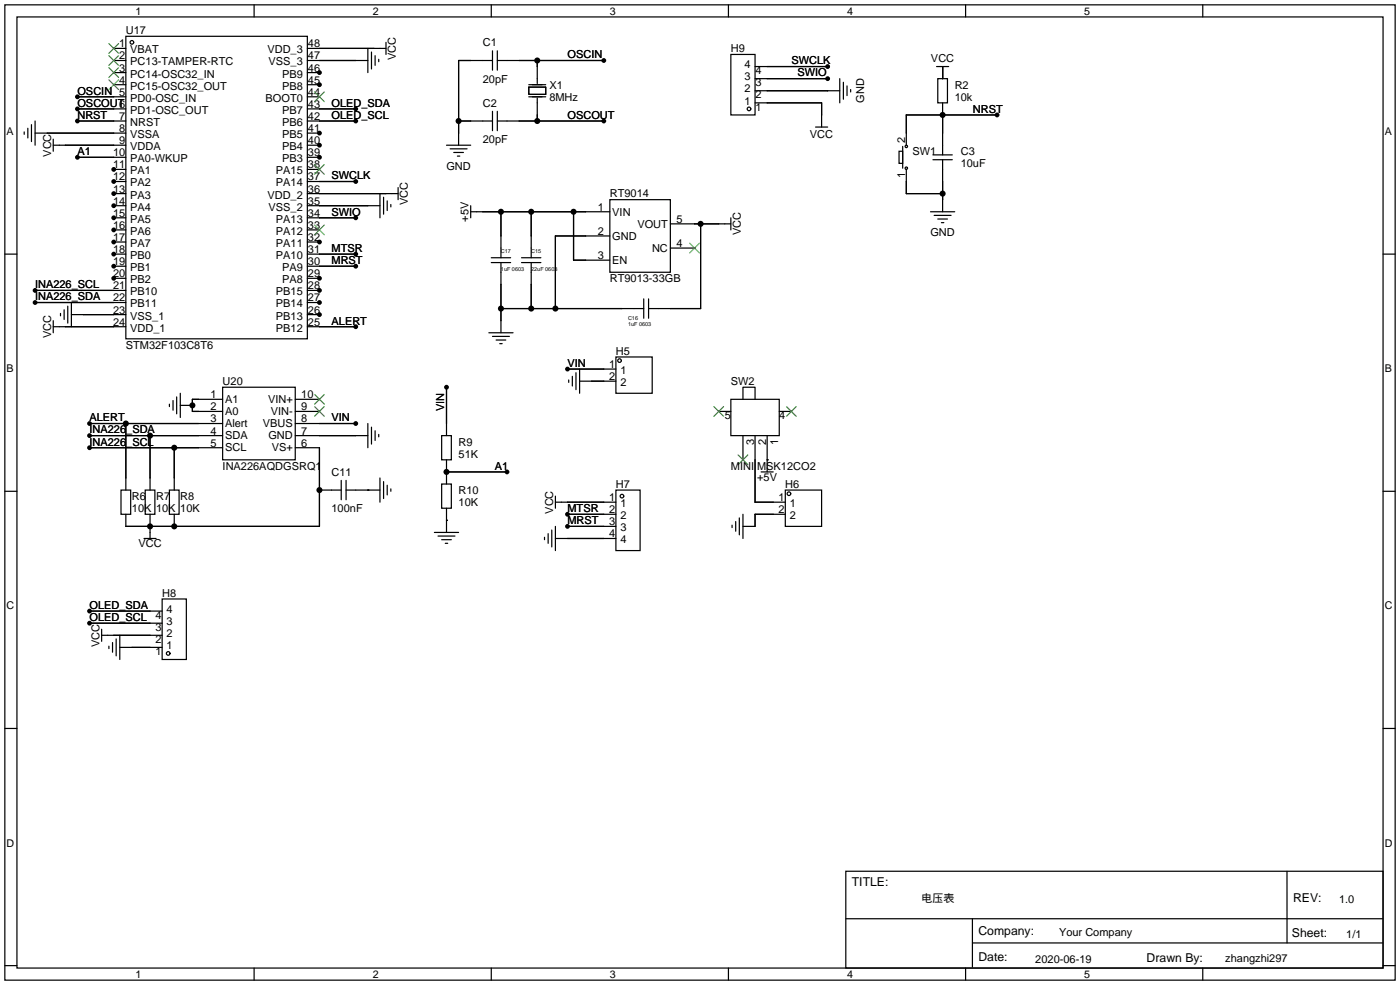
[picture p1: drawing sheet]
<svg xmlns="http://www.w3.org/2000/svg" width="294mm" height="207mm" viewBox="0 0 294 207" stroke-linecap="round" stroke-linejoin="round" font-family="sans-serif">
<g fill="#000">
<circle cx="67.1" cy="17.8" r=".51"/>
<circle cx="67.1" cy="15.2" r=".51"/>
<circle cx="112.8" cy="12.7" r=".63"/>
<circle cx="126.7" cy="12.7" r=".51"/>
<circle cx="173.7" cy="14" r=".51"/>
<circle cx="173.7" cy="16.5" r=".51"/>
<circle cx="16.3" cy="20.3" r=".51"/>
<circle cx="16.3" cy="33" r=".51"/>
<circle cx="16.3" cy="25.4" r=".51"/>
<circle cx="16.3" cy="22.9" r=".51"/>
<circle cx="23.9" cy="35.6" r=".51"/>
<circle cx="23.9" cy="38.1" r=".51"/>
<circle cx="67.1" cy="27.9" r=".51"/>
<circle cx="67.1" cy="30.5" r=".51"/>
<circle cx="67.1" cy="33" r=".51"/>
<circle cx="74.7" cy="25.4" r=".51"/>
<circle cx="74.7" cy="38.1" r=".51"/>
<circle cx="74.7" cy="22.9" r=".51"/>
<circle cx="96.3" cy="25.4" r=".63"/>
<circle cx="112.8" cy="25.4" r=".63"/>
<circle cx="126.7" cy="25.4" r=".51"/>
<circle cx="197.9" cy="24.1" r=".63"/>
<circle cx="209.3" cy="24.1" r=".51"/>
<circle cx="23.9" cy="58.4" r=".51"/>
<circle cx="23.9" cy="53.3" r=".51"/>
<circle cx="23.9" cy="55.9" r=".51"/>
<circle cx="23.9" cy="45.7" r=".51"/>
<circle cx="23.9" cy="40.6" r=".51"/>
<circle cx="23.9" cy="43.2" r=".51"/>
<circle cx="23.9" cy="48.3" r=".51"/>
<circle cx="23.9" cy="50.8" r=".51"/>
<circle cx="67.1" cy="58.4" r=".51"/>
<circle cx="67.1" cy="50.8" r=".51"/>
<circle cx="74.7" cy="45.7" r=".51"/>
<circle cx="74.7" cy="55.9" r=".51"/>
<circle cx="74.7" cy="53.3" r=".51"/>
<circle cx="105.2" cy="44.4" r=".63"/>
<circle cx="111.5" cy="44.4" r=".63"/>
<circle cx="120.4" cy="44.4" r=".63"/>
<circle cx="147.1" cy="47" r=".63"/>
<circle cx="197.9" cy="40.6" r=".63"/>
<circle cx="7.4" cy="61" r=".51"/>
<circle cx="7.4" cy="63.5" r=".51"/>
<circle cx="67.1" cy="66" r=".51"/>
<circle cx="67.1" cy="61" r=".51"/>
<circle cx="67.1" cy="63.5" r=".51"/>
<circle cx="74.7" cy="68.6" r=".51"/>
<circle cx="105.2" cy="64.8" r=".63"/>
<circle cx="111.5" cy="64.8" r=".63"/>
<circle cx="116.6" cy="64.8" r=".63"/>
<circle cx="119.1" cy="77.5" r=".51"/>
<circle cx="18.8" cy="91.4" r=".51"/>
<circle cx="18.8" cy="94" r=".51"/>
<circle cx="18.8" cy="88.9" r=".51"/>
<circle cx="26.4" cy="88.9" r=".63"/>
<circle cx="31.5" cy="91.4" r=".63"/>
<circle cx="36.6" cy="94" r=".63"/>
<circle cx="40.4" cy="85.1" r=".63"/>
<circle cx="74.7" cy="88.9" r=".51"/>
<circle cx="93.7" cy="81.3" r=".51"/>
<circle cx="93.7" cy="99.1" r=".63"/>
<circle cx="106.4" cy="99.1" r=".51"/>
<circle cx="31.5" cy="110.5" r=".63"/>
<circle cx="36.6" cy="110.5" r=".63"/>
<circle cx="67.1" cy="102.9" r=".63"/>
<circle cx="119.1" cy="110.5" r=".51"/>
<circle cx="119.1" cy="108" r=".51"/>
<circle cx="18.8" cy="128.3" r=".51"/>
<circle cx="18.8" cy="130.8" r=".51"/>
</g>
<g fill="none" stroke="#000" stroke-width=".25">
<path d="M1 1h291.9v204.7h-291.9zM3.6 3.6h286.7v199.6h-286.7zM23.9 12.7h2.5M23.9 17.8h2.5M23.9 10.2h2.5M23.9 15.2h2.5M26.4 7.6h38.1v63.5h-38.1zM53.3 1v2.6M64.5 12.7h12.7M64.5 17.8h2.6M64.5 10.2h16.5M64.5 15.2h2.6"/>
<path d="M77.2 10.2v5M78 10.9v3.6M78.7 11.7v2M79.5 12.4v.6M81 8.9v2.5M103.1 1v2.6M103.4 12.7h-7.1v17.8M103.4 10.7v4M104.4 12.7h22.3M104.4 10.7v4M111 18.3h3.6v1.5h-3.6zM111 17.8h3.6"/>
<path d="M112.8 12.7v4.8M152.9 1v2.6M153.4 11.4h5.1v12.7h-5.1zM158.5 14h15.2M158.5 16.5h15.2M158.5 19.1h17.8M173.7 19.1h.1M176.3 16.5v5.1M177 17.3v3.5M177.8 18v2.1M178.6 18.8v.5M196.6 14h2.5"/>
<path d="M196.8 16.5h2.1v5.1h-2.1zM197.9 14v2.5M197.9 16.5h.1M202.7 1v2.6M252.5 1v2.6M5.1 27.7v.5M5.8 26.9v2.1M6.6 26.2v3.5M7.4 27.9h19M7.4 25.4v5.1M11.2 30.5h15.2M11.2 29.2v2.6"/>
<path d="M16.3 25.4h10.1M16.3 20.3h10.1M16.3 22.9h10.1M16.3 33h10.1M23.9 35.6h2.5M23.9 38.1h2.5M64.5 30.5h2.6M64.5 27.9h2.6M64.5 25.4h10.2M64.5 20.3h2.6M64.5 22.9h10.2M64.5 33h2.6"/>
<path d="M64.5 35.6h2.6M64.5 38.1h10.2M83.6 39.4v2.5M93.7 30.5h5.1M94.5 31.2h3.5M95.2 32h2.1M96 32.8h.5M96.3 27.9h.1M96.3 25.4h7.1M103.4 23.4v4M104.4 25.4h22.3M104.4 23.4v4"/>
<path d="M111 20.3h3.6M112.8 20.6v4.8M158.5 21.6h14v5.1M171.2 26.7h2.5M172.5 24.1h.1M188.7 31.8h.8v2.5h-.8zM189.5 30.7v4.6M190.2 35.6v5h7.7M195.8 33.5h4.1M195.8 32.5h4.1M197.9 21.6v10.9M197.9 33.5v11"/>
<path d="M209.3 24.1h-19.1v6.4M1 53.3h2.6M23.9 53.3h2.5M23.9 40.6h2.5M23.9 43.2h2.5M23.9 45.7h2.5M23.9 48.3h2.5M23.9 50.8h2.5M23.9 55.9h2.5M23.9 58.4h2.5M64.5 53.3h10.2M64.5 40.6h19.1"/>
<path d="M64.5 43.2h15.3M64.5 45.7h10.2M64.5 48.3h2.6M64.5 50.8h2.6M64.5 55.9h10.2M64.5 58.4h2.6M79.8 40.6v5.1M80.5 41.4v3.6M81.3 42.2v2M82 42.9v.5M98.8 44.5h29.2M98.8 43.2v2.5"/>
<path d="M103.1 54.1h4.1M103.1 55.1h4.1M105.2 44.5v9.6M105.2 55.1v14.8M109.5 54.1h4M109.5 55.1h4M111.5 44.5v9.6M111.5 55.1v9.7M120.4 44.5v10.1h7.6M128 41.9h12.7v15.3h-12.7zM128 49.5h-11.4v15.3M140.7 52.1h5.1"/>
<path d="M140.7 47h12.7M147.1 47v17.8h-11M153.4 45.7v2.6M195.3 44.5h5.1M196.1 45.2h3.5M196.8 46h2.1M197.6 46.7h.5M197.9 41.9h.1M290.3 53.3h2.6M7.4 61h19M7.4 63.5h19M11.2 68.6h15.2"/>
<path d="M11.2 67.3v2.6M12.7 65.8v.5M13.5 65v2.1M14.2 64.3v3.5M15 66h11.4M15 63.5v5.1M64.5 61h2.6M64.5 63.5h2.6M64.5 66h2.6M64.5 68.6h10.2M102.6 69.9h5.1M103.4 70.6h3.5"/>
<path d="M104.1 71.4h2.1M104.9 72.1h.5M105.2 64.8h29.9M119.1 77.5h10.2M119.4 79.8v.5M120.1 79v2M120.9 78.2v3.6M121.7 77.5v5.1M129.3 74.9h7.6v7.7h-7.6zM135.1 62.7v4.1M136.1 62.7v4.1M18.8 88.9h27.9"/>
<path d="M18.8 91.4h27.9M18.8 94h27.9M26.4 88.9v14M31.5 91.4v11.5M35.6 84.8v.5M36.3 84.1v2M36.6 94v8.9M37.1 83.3v3.6M37.8 82.6v5M37.8 85.1h2.6M46.7 81.3h15.3v15.2h-15.3zM46.7 83.8h-6.3v2.6h6.3"/>
<path d="M62 83.8h5.1M62 86.4h5.1M62 88.9h12.7M62 94h5.1v16.5h-40.7v-2.5M62 91.4h15.2M77.2 88.9v5.1M78 89.7v3.5M78.7 90.4v2.1M79.5 91.2v.5M92.7 91.4h2v5.1h-2zM93.7 81.3v10.1M93.7 96.5v5.1"/>
<path d="M93.7 99.1h12.7M121.7 80h7.6M150.9 86.4h2.5M153.4 83.8h10.2v7.6h-10.2zM156 83.8v-2.5h2.5v2.5M156 91.4v5.1M158.5 91.4v14h6.3M159.8 99.1h2.5M161 96.5h.1M161 91.4v7.7M163.6 86.4h2.5M1 103.1h2.6"/>
<path d="M25.4 102.9h2v5h-2zM30.2 113h2.6M30.5 102.9h2v5h-2zM31.5 108v5M35.6 102.9h2v5h-2zM36.6 108v2.5M67.1 102.9h4.5M71.6 100.8v4.1M72.6 102.9h7.2M72.6 100.8v4.1M77.2 102.9h.1M79.8 100.3v5.1"/>
<path d="M80.5 101.1v3.5M81.3 101.9v2M82 102.6v.5M91.2 111.8h5.1M91.9 112.5h3.6M92.7 101.6h2v5.1h-2zM92.7 113.3h2M93.5 114h.5M93.7 109.2h.1M93.7 106.7v5.1M114.3 112.8v.5M115.1 112v2"/>
<path d="M115.8 111.3v3.5M116.6 113h12.7M116.6 104.1v2.6M116.6 110.5v5.1M116.6 105.4h12.7M119.1 110.5h10.2M119.1 108h10.2M129.3 102.9h5.1v12.7h-5.1zM153.7 110.2v.5M154.4 109.5v2M155.2 108.7v3.6M156 108v5"/>
<path d="M164.8 102.9h7.7v7.6h-7.7zM164.8 108h-6.3v2.5h-2.5M290.3 103.1h2.6M18.8 130.8h15.2M18.8 128.3h15.2M21.3 132.1v2.5M21.3 133.4h12.7M22.9 135.6v.5M23.6 134.9v2M24.4 134.1v3.6M25.1 133.4v5M25.1 135.9h8.9"/>
<path d="M34 125.7h5.1v12.7h-5.1zM1 152.9h2.6M290.3 152.9h2.6M177.5 182.9h112.8v20.3h-112.8zM177.6 192.8h112.6M204.1 197.9h86.1M204.1 192.8v10.2M270.2 182.9v15M1 202.7h2.6M53.3 203.2v2.5M103.1 203.2v2.5M152.9 203.2v2.5"/>
<path d="M202.7 203.2v2.5M252.5 203.2v2.5M290.3 202.7h2.6"/>
<circle cx="27.7" cy="8.9" r=".38"/>
<circle cx="157.2" cy="22.9" r=".38"/>
<circle cx="190.2" cy="30.7" r=".25"/>
<circle cx="190.2" cy="35.3" r=".25"/>
<circle cx="130" cy="75.7" r=".38"/>
<circle cx="130.6" cy="104.1" r=".38"/>
<circle cx="165.6" cy="103.6" r=".38"/>
<circle cx="35.3" cy="137.2" r=".38"/>
</g>
<g fill="none" stroke="#3c3" stroke-width=".25">
<path d="M22.9 9.1l2 2.1M22.9 11.7l2 2M22.9 14.2l2 2.1M22.9 16.8l2 2M24.9 9.1l-2 2.1M24.9 11.7l-2 2M24.9 14.2l-2 2.1M24.9 16.8l-2 2M66 19.3l2.1 2M68.1 19.3l-2.1 2M66 34.5l2.1 2.1M68.1 34.5l-2.1 2.1"/>
<path d="M66 47.2l2.1 2.1M68.1 47.2l-2.1 2.1M144.8 51.1l2 2M146.8 51.1l-2 2M66 82.8l2.1 2M66 85.3l2.1 2.1M68.1 82.8l-2.1 2M68.1 85.3l-2.1 2.1M149.9 85.3l2 2.1M151.9 85.3l-2 2.1M154.9 95.5l2.1 2M157 95.5l-2.1 2"/>
<path d="M165.1 85.3l2 2.1M167.1 85.3l-2 2.1"/>
</g>
<g font-size="2.6">
<text x="178.8" y="186.1">TITLE:</text>
<text x="271.4" y="189.4">REV:</text>
<text x="205.4" y="196.3">Company:</text>
<text x="271.2" y="196.7">Sheet:</text>
<text x="205.4" y="201.8">Date:</text>
<text x="240.7" y="201.9">Drawn By:</text>
</g>
<g font-size="2.3">
<text x="25" y="9.9">1</text>
<text x="26.4" y="7.2">U17</text>
<text x="27.4" y="11.2">VBAT</text>
<text x="56.1" y="11.2">VDD_3</text>
<text x="64.6" y="9.9">48</text>
<text x="101.3" y="9.7">C1</text>
<text x="153.4" y="11">H9</text>
<text x="25" y="12.5">2</text>
<text x="25" y="15">3</text>
<text x="25" y="17.6">4</text>
<text x="27.4" y="13.7">PC13-TAMPER-RTC</text>
<text x="27.4" y="16.3">PC14-OSC32_IN</text>
<text x="56.4" y="13.7">VSS_3</text>
<text x="59.2" y="16.3">PB9</text>
<text x="64.6" y="17.6">45</text>
<text x="64.6" y="15">46</text>
<text x="64.6" y="12.5">47</text>
<text x="83.1" y="12.6" transform="rotate(-90 83.1 12.6)">VCC</text>
<text x="101.3" y="17.3">20pF</text>
<text x="119.1" y="12.2">OSCIN</text>
<text x="156.3" y="16.9">3</text>
<text x="156.3" y="14.3">4</text>
<text x="158.6" y="15.6">4</text>
<text x="166.1" y="13.5">SWCLK</text>
<text x="167.4" y="16">SWIO</text>
<text x="195.4" y="13">VCC</text>
<text x="16.3" y="19.9">OSCIN 5</text>
<text x="16.3" y="22.4">OSCOUT</text>
<text x="25" y="22.6">6</text>
<text x="27.4" y="18.8">PC15-OSC32_OUT</text>
<text x="27.4" y="21.4">PD0-OSC_IN</text>
<text x="27.4" y="23.9">PD1-OSC_OUT</text>
<text x="55.7" y="21.4">BOOT0</text>
<text x="59.2" y="23.9">PB7</text>
<text x="59.2" y="18.8">PB8</text>
<text x="64.6" y="22.6">43</text>
<text x="64.6" y="20.1">44</text>
<text x="69.6" y="22.4">OLED_SDA</text>
<text x="101.3" y="22.4">C2</text>
<text x="115.3" y="18.6">X1</text>
<text x="115.3" y="21.1">8MHz</text>
<text x="156.3" y="21.9">1</text>
<text x="156.3" y="19.4">2</text>
<text x="158.6" y="23.2">1</text>
<text x="158.6" y="20.7">2</text>
<text x="158.6" y="18.1">3</text>
<text x="181.4" y="21.6" transform="rotate(-90 181.4 21.6)">GND</text>
<text x="200.4" y="18.6">R2</text>
<text x="200.4" y="21.1">10k</text>
<text x="204.2" y="23.7">NRST</text>
<text x="16.3" y="24.9">NRST</text>
<text x="25" y="25.2">7</text>
<text x="25" y="27.7">8</text>
<text x="27.4" y="26.4">NRST</text>
<text x="27.4" y="29">VSSA</text>
<text x="59.2" y="29">PB5</text>
<text x="59.2" y="26.4">PB6</text>
<text x="64.6" y="27.7">41</text>
<text x="64.6" y="25.2">42</text>
<text x="69.6" y="24.9">OLED_SCL</text>
<text x="119.1" y="24.9">OSCOUT</text>
<text x="170" y="29">VCC</text>
<text x="190" y="30" transform="rotate(-90 190 30)">2</text>
<text x="10.7" y="32.9" transform="rotate(-90 10.7 32.9)">VCC</text>
<text x="16.3" y="32.6">A1</text>
<text x="23.7" y="32.8">10</text>
<text x="23.7" y="35.3">11</text>
<text x="25" y="30.3">9</text>
<text x="27.4" y="31.5">VDDA</text>
<text x="27.4" y="34.1">PA0-WKUP</text>
<text x="59.2" y="34.1">PB3</text>
<text x="59.2" y="31.5">PB4</text>
<text x="64.6" y="35.3">38</text>
<text x="64.6" y="32.8">39</text>
<text x="64.6" y="30.3">40</text>
<text x="93.7" y="35.6">GND</text>
<text x="101.3" y="30">20pF</text>
<text x="191.5" y="32.6">SW1</text>
<text x="201.7" y="32.6">C3</text>
<text x="201.7" y="35.1">10uF</text>
<text x="23.7" y="37.9">12</text>
<text x="23.7" y="40.4">13</text>
<text x="27.4" y="36.6">PA1</text>
<text x="27.4" y="39.1">PA2</text>
<text x="27.4" y="41.7">PA3</text>
<text x="56.1" y="41.7">VDD_2</text>
<text x="57.9" y="39.1">PA14</text>
<text x="57.9" y="36.6">PA15</text>
<text x="64.6" y="40.4">36</text>
<text x="64.6" y="37.9">37</text>
<text x="69.6" y="37.6">SWCLK</text>
<text x="128" y="41.4">RT9014</text>
<text x="190" y="37.4" transform="rotate(-90 190 37.4)">1</text>
<text x="23.7" y="43">14</text>
<text x="23.7" y="45.5">15</text>
<text x="27.4" y="44.2">PA4</text>
<text x="27.4" y="46.8">PA5</text>
<text x="56.4" y="44.2">VSS_2</text>
<text x="57.9" y="46.8">PA13</text>
<text x="64.6" y="45.5">34</text>
<text x="64.6" y="43">35</text>
<text x="69.6" y="45.3">SWIO</text>
<text x="85.6" y="43.1" transform="rotate(-90 85.6 43.1)">VCC</text>
<text x="98.3" y="46.5" transform="rotate(-90 98.3 46.5)">+5V</text>
<text x="125.5" y="44.2">1</text>
<text x="128.5" y="45.2">VIN</text>
<text x="133.8" y="47.8">VOUT</text>
<text x="142" y="46.8">5</text>
<text x="23.7" y="48">16</text>
<text x="23.7" y="50.6">17</text>
<text x="23.7" y="53.1">18</text>
<text x="27.4" y="49.3">PA6</text>
<text x="27.4" y="51.8">PA7</text>
<text x="57.9" y="51.8">PA11</text>
<text x="57.9" y="49.3">PA12</text>
<text x="64.6" y="53.1">31</text>
<text x="64.6" y="50.6">32</text>
<text x="64.6" y="48">33</text>
<text x="69.6" y="52.9">MTSR</text>
<text x="125.5" y="49.3">2</text>
<text x="128.5" y="50.3">GND</text>
<text x="136.9" y="52.9">NC</text>
<text x="142" y="51.8">4</text>
<text x="155.5" y="49.4" transform="rotate(-90 155.5 49.4)">VCC</text>
<text x="195.3" y="49.6">GND</text>
<text x="23.7" y="55.7">19</text>
<text x="23.7" y="58.2">20</text>
<text x="27.4" y="54.4">PB0</text>
<text x="27.4" y="56.9">PB1</text>
<text x="27.4" y="59.5">PB2</text>
<text x="57.9" y="54.4">PA10</text>
<text x="59.2" y="59.5">PA8</text>
<text x="59.2" y="56.9">PA9</text>
<text x="64.6" y="58.2">29</text>
<text x="64.6" y="55.7">30</text>
<text x="69.6" y="55.4">MRST</text>
<text x="125.5" y="54.4">3</text>
<text x="128" y="59.2">RT9013-33GB</text>
<text x="128.5" y="55.4">EN</text>
<text x="7.4" y="63">INA226_SDA</text>
<text x="7.4" y="60.5">INA226_SCL</text>
<text x="23.7" y="60.7">21</text>
<text x="23.7" y="63.3">22</text>
<text x="23.7" y="65.8">23</text>
<text x="27.4" y="62">PB10</text>
<text x="27.4" y="64.5">PB11</text>
<text x="57.9" y="64.5">PB14</text>
<text x="57.9" y="62">PB15</text>
<text x="64.6" y="65.8">26</text>
<text x="64.6" y="63.3">27</text>
<text x="64.6" y="60.7">28</text>
<text x="10.7" y="71" transform="rotate(-90 10.7 71)">VCC</text>
<text x="23.7" y="68.4">24</text>
<text x="27.4" y="67.1">VSS_1</text>
<text x="27.4" y="69.6">VDD_1</text>
<text x="57.9" y="69.6">PB12</text>
<text x="57.9" y="67.1">PB13</text>
<text x="64.6" y="68.4">25</text>
<text x="69.6" y="68.1">ALERT</text>
<text x="26.4" y="73.2">STM32F103C8T6</text>
<text x="119.1" y="77">VIN</text>
<text x="127.9" y="77.2">1</text>
<text x="129.3" y="74.5">H5</text>
<text x="44.2" y="83.6">1</text>
<text x="46.7" y="80.8">U20</text>
<text x="63.2" y="83.6">10</text>
<text x="127.9" y="79.8">2</text>
<text x="130.2" y="78.5">1</text>
<text x="130.2" y="81.1">2</text>
<text x="153.4" y="80.8">SW2</text>
<text x="18.8" y="88.4">ALERT</text>
<text x="44.2" y="88.7">3</text>
<text x="44.2" y="86.1">2</text>
<text x="47.2" y="89.7">Alert</text>
<text x="47.2" y="87.1">A0</text>
<text x="47.2" y="84.6">A1</text>
<text x="55.2" y="89.7">VBUS</text>
<text x="56.3" y="84.6">VIN+</text>
<text x="56.9" y="87.1">VIN-</text>
<text x="63.2" y="86.1">9</text>
<text x="63.2" y="88.7">8</text>
<text x="69.6" y="88.4">VIN</text>
<text x="93.3" y="86.4" transform="rotate(-90 93.3 86.4)">VIN</text>
<text x="152.1" y="88">5</text>
<text x="163.6" y="88">4</text>
<text x="18.8" y="91">INA226_SDA</text>
<text x="18.8" y="93.5">INA226_SCL</text>
<text x="44.2" y="93.8">5</text>
<text x="44.2" y="91.2">4</text>
<text x="47.2" y="94.8">SCL</text>
<text x="47.2" y="92.2">SDA</text>
<text x="56.3" y="92.2">GND</text>
<text x="57" y="94.8">VS+</text>
<text x="63.2" y="91.2">7</text>
<text x="63.2" y="93.8">6</text>
<text x="96.3" y="93.5">R9</text>
<text x="158.3" y="93.5" transform="rotate(-90 158.3 93.5)">3</text>
<text x="160.8" y="93.5" transform="rotate(-90 160.8 93.5)">2</text>
<text x="163.4" y="93.5" transform="rotate(-90 163.4 93.5)">1</text>
<text x="46.7" y="98.6">INA226AQDGSRQ1</text>
<text x="69.6" y="99.9">C11</text>
<text x="96.3" y="96.1">51K</text>
<text x="103.9" y="98.6">A1</text>
<text x="153.4" y="98.6">MINI MSK12CO2</text>
<text x="159" y="101">+5V</text>
<text x="27.7" y="104.9">R6</text>
<text x="27.7" y="107.5">10K</text>
<text x="32.8" y="104.9">R7</text>
<text x="32.8" y="107.5">10K</text>
<text x="37.8" y="104.9">R8</text>
<text x="37.8" y="107.5">10K</text>
<text x="69.6" y="107.5">100nF</text>
<text x="96.3" y="103.7">R10</text>
<text x="96.3" y="106.2">10K</text>
<text x="116.1" y="107.8" transform="rotate(-90 116.1 107.8)">VCC</text>
<text x="119.1" y="107.5">MTSR</text>
<text x="127.9" y="105.2">1</text>
<text x="127.9" y="107.7">2</text>
<text x="129.3" y="102.4">H7</text>
<text x="130.2" y="106.5">1</text>
<text x="163.4" y="105.2">1</text>
<text x="163.4" y="107.7">2</text>
<text x="164.8" y="102.4">H6</text>
<text x="165.8" y="106.5">1</text>
<text x="119.1" y="110">MRST</text>
<text x="127.9" y="110.3">3</text>
<text x="127.9" y="112.8">4</text>
<text x="130.2" y="109">2</text>
<text x="130.2" y="111.5">3</text>
<text x="165.8" y="109">2</text>
<text x="29.1" y="114.9">VCC</text>
<text x="130.2" y="114.1">4</text>
<text x="34" y="125.3">H8</text>
<text x="18.8" y="130.3">OLED_SCL</text>
<text x="18.8" y="127.8">OLED_SDA</text>
<text x="32.6" y="129.9">4</text>
<text x="35" y="131.2">3</text>
<text x="35" y="128.6">4</text>
<text x="20.9" y="135.8" transform="rotate(-90 20.9 135.8)">VCC</text>
<text x="32.6" y="137.5">1</text>
<text x="32.6" y="135">2</text>
<text x="32.6" y="132.4">3</text>
<text x="35" y="136.2">1</text>
<text x="35" y="133.7">2</text>
<text x="193.5" y="189.4">电压表</text>
<text x="281.1" y="189.5">1.0</text>
<text x="222.3" y="196.4">Your Company</text>
<text x="282.6" y="197">1/1</text>
<text x="217.3" y="202">2020-06-19</text>
<text x="257.2" y="202">zhangzhi297</text>
</g>
<g font-size="2.2">
<text x="28.4" y="3.1">1</text>
<text x="78.2" y="3.1">2</text>
<text x="128" y="3.1">3</text>
<text x="177.8" y="3.1">4</text>
<text x="227.6" y="3.1">5</text>
<text x="1.4" y="28.3">A</text>
<text x="290.7" y="28.3">A</text>
<text x="1.4" y="78.1">B</text>
<text x="290.7" y="78.1">B</text>
<text x="1.4" y="127.9">C</text>
<text x="290.7" y="127.9">C</text>
<text x="1.4" y="177.7">D</text>
<text x="290.7" y="177.7">D</text>
<text x="28.4" y="205.3">1</text>
<text x="78.2" y="205.3">2</text>
<text x="128" y="205.3">3</text>
<text x="177.8" y="205.3">4</text>
<text x="227.6" y="205.3">5</text>
</g>
<g font-size="1.2">
<text x="105.2" y="53.1">C17</text>
<text x="111.5" y="53.1">C15</text>
<text x="105.2" y="56.9">1uF 0603</text>
<text x="111.5" y="56.9">22uF 0603</text>
<text x="131.8" y="67.1">C16</text>
<text x="131.8" y="68.4">1uF 0603</text>
</g>
</svg>
